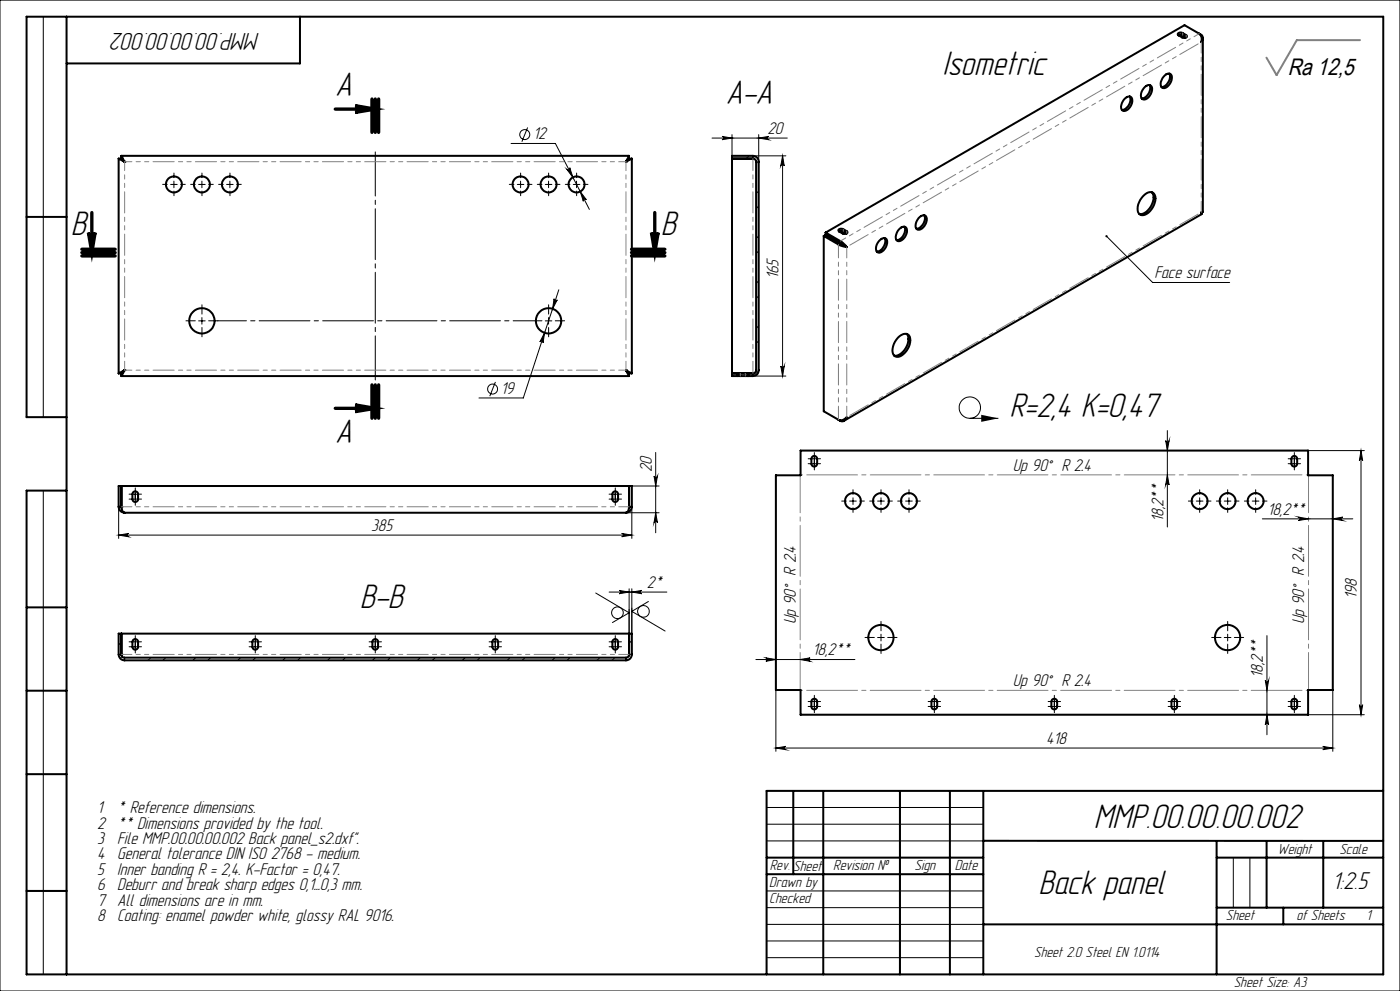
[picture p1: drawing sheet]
<svg xmlns="http://www.w3.org/2000/svg" width="420mm" height="297mm" viewBox="0 0 420 297" stroke-linecap="round" stroke-linejoin="round" font-family="sans-serif">
<g fill="none" stroke="#000" stroke-width=".3">
<path d="M0 0h420v297h-420zM13 5v120M158.3 38.2l-1.7 4.3M51.2 55.3h2M52.2 54.3v2M59.6 55.3h2M60.6 54.3v2M68 55.3h2M69 54.3v2M153.3 43h13.3l10.2 19.8M155.2 55.3h2M156.2 54.3v2"/>
<path d="M163.6 55.3h2M164.6 54.3v2M170 50.7a.5 .5 0 0 0 .7 .2 .5 .5 0 0 0 .2-.6l1 2.9zM172 55.3h2M173 54.3v2M174.1 57.4l1.8 2.5a.5 .5 0 0 0-.7-.3 .5 .5 0 0 0-.2 .7zM213.6 41.4h22.6M216.6 40.9l3 .5-3 .5a.49 .49 0 0 0 .5-.5 .49 .49 0 0 0-.5-.5zM219.6 40.4v6.3M224.7 46.7l-.8 .8M225.8 46.7h10M227.6 41.4l3-.5a.49 .49 0 0 0-.5 .5 .49 .49 0 0 0 .5 .5z"/>
<path d="M227.6 40.4v8.1M227.6 57.3l-.8 .7M227.6 48.3l-.8 .8M234.8 46.7v66M234.8 46.7l.5 3a.51 .51 0 0 0-.5-.5 .51 .51 0 0 0-.6 .5zM227.6 70.7l-.8 .8M227.6 61.7l-.8 .8M227.6 75.2l-.8 .8M332 70.8l13.8 13.9h23.1M59.6 96.2h2M60.6 95.2v2M163.4 99.8l-.5 3a.5 .5 0 0 0-.3-.6 .5 .5 0 0 0-.6 .3z"/>
<path d="M163.6 96.2h2M164.6 95.2v2M166.2 89.5a.5 .5 0 0 0 .3 .7 .5 .5 0 0 0 .7-.4l-1.4 2.8zM167.6 86.9l-10.6 32.4h-13.3M227.6 84.2l-.8 .8M227.6 97.6l-.8 .9M227.6 88.7l-.8 .8M148.6 114.5l-1.7 4.2M225.8 112.7h10M227.6 111.1l-1.6 1.6M227.6 102.1l-.8 .8M234.2 109.7a.51 .51 0 0 0 .6 .5 .51 .51 0 0 0 .5-.5l-.5 3z"/>
<path d="M196.7 135.6v24.1M243.3 139h2M244.3 138v2M291 125.4h8.5M349.7 132a.51 .51 0 0 0 .5 .5 .51 .51 0 0 0 .5-.5l-.5 3zM350.2 129v28.9M387.3 139h2M388.3 138v2M392.4 135h16.9M408.3 135l.5 3a.49 .49 0 0 0-.5-.4 .49 .49 0 0 0-.5 .4zM408.3 135v79.2M13 147v145"/>
<path d="M35.6 151.9v9.5M39.6 148.1h2M40.6 147.1v2M183.6 148.1h2M184.6 147.1v2M186.5 159.9l3 .5-3 .5a.49 .49 0 0 0 .5-.5 .49 .49 0 0 0-.5-.5zM187.8 153.7h9.9M188.7 145.7h9M189.5 151.9v9.5M196.2 142.7a.51 .51 0 0 0 .5 .4 .51 .51 0 0 0 .5-.4l-.5 3zM196.7 153.7l.5 3a.51 .51 0 0 0-.5-.5 .51 .51 0 0 0-.5 .5zM254.9 150.2h2"/>
<path d="M255.9 149.2v2M263.3 150.2h2M264.3 149.2v2M271.7 150.2h2M272.7 149.2v2M350.2 142.3l.5 3a.51 .51 0 0 0-.5-.4 .51 .51 0 0 0-.5 .4zM358.9 150.2h2M359.9 149.2v2M367.3 150.2h2M368.3 149.2v2M375.7 150.2h2M376.7 149.2v2"/>
<path d="M378.7 155.5h27.1M389.5 155l3 .5-3 .5a.51 .51 0 0 0 .5-.5 .51 .51 0 0 0-.5-.5zM399.8 155.5l3-.5a.51 .51 0 0 0-.5 .5 .51 .51 0 0 0 .5 .5zM35.6 160.4l3-.5a.49 .49 0 0 0-.5 .5 .49 .49 0 0 0 .5 .5zM35.6 160.4h153.9M178.7 177.7l10 6-5 2.9M182.7 177.4h17.4M185.7 176.9l3 .5-3 .5a.49 .49 0 0 0 .5-.5 .49 .49 0 0 0-.5-.5zM188.7 176.5v13.4M189.5 177.4l3-.5a.49 .49 0 0 0-.5 .5 .49 .49 0 0 0 .5 .5zM189.5 176.5v13.4M36.4 192.4l-.8 .8"/>
<path d="M36.6 196.7l-.5 .6M39.6 193.8h2M40.6 192.9v1.9M45.2 197.1l-.8 .8M49.7 197.1l-.8 .8M58.7 197.1l-.8 .8M63.2 197.1l-.8 .8M72.1 197.1l-.7 .8M75.6 193.8h2M76.6 192.9v1.9M76.7 197.1l-.9 .8M85.6 197.1l-.8 .8"/>
<path d="M90.1 197.1l-.8 .8M99.1 197.1l-.8 .8M103.6 197.1l-.8 .8M111.6 193.8h2M112.6 197.1l-.8 .8M112.6 192.9v1.9M117.1 197.1l-.8 .8M126 197.1l-.8 .8M130.5 197.1l-.8 .8M139.5 197.1l-.8 .8M144 197.1l-.8 .8M147.6 192.4h2"/>
<path d="M148.6 191.4v2M153 197.1l-.8 .8M157.5 197.1l-.8 .8M166.4 197.1l-.7 .8M171 197.1l-.9 .8M179.9 197.1l-.8 .8M183.6 192.4h2M184.4 197.1l-.8 .8M184.6 191.4v2M189.5 192l-.8 .8M194.5 180.3l-5 2.9 10 5.9M226.8 197.7h29.7"/>
<path d="M229.8 197.2l3 .5-3 .5a.51 .51 0 0 0 .4-.5 .51 .51 0 0 0-.4-.5zM240 197.7l3-.5a.51 .51 0 0 0-.4 .5 .51 .51 0 0 0 .4 .5zM263.3 191.1h2M264.3 190.1v2M367.3 191.1h2M368.3 190.1v2M380.1 190.5v29.7M232.8 206.8v18.4M243.3 210.3h2M244.3 209.3v2M279.3 210.3h2M280.3 209.3v2"/>
<path d="M315.3 210.3h2M316.3 209.3v2M351.3 210.3h2M352.3 209.3v2M379.6 203.9a.49 .49 0 0 0 .5 .5 .49 .49 0 0 0 .5-.5l-.5 3zM380.1 214.2l.5 3a.49 .49 0 0 0-.5-.5 .49 .49 0 0 0-.5 .5zM387.3 210.3h2M388.3 209.3v2M392.4 214.2h16.9M399.8 206.8v18.4M407.8 211.2a.49 .49 0 0 0 .5 .5 .49 .49 0 0 0 .5-.5l-.5 3zM232.8 224.2l3-.5a.49 .49 0 0 0-.5 .5 .49 .49 0 0 0 .5 .5z"/>
<path d="M232.8 224.2h167M396.8 223.7l3 .5-3 .5a.49 .49 0 0 0 .5-.5 .49 .49 0 0 0-.5-.5zM230 247h65M230 242h65M230 252h65M370 257v15M375 257v15M230 277h65M230 267h65M230 272h65M230 287h65M230 282h65"/>
<circle cx="157.4" cy="40.3" r="1.5"/>
<circle cx="147.8" cy="116.6" r="1.48"/>
<circle cx="290.9" cy="122.2" r="3.2"/>
<circle cx="185.2" cy="183.6" r="1.75"/>
<circle cx="193" cy="183.2" r="1.76"/>
</g>
<g fill="#000">
<path d="M331.7 70.6a.34 .34 0 0 1 .6 .2 .34 .34 0 0 1-.5 .4 .34 .34 0 0 1-.2-.6l.4 .2zM294.4 124.3l5.1 1.1-5.1 1z"/>
<path d="M106.6 31.7l6 1-6 1a1.01 1.01 0 0 0 .9-1 1.01 1.01 0 0 0-.9-1zM106.6 121.4l6 1-6 1a1.01 1.01 0 0 0 .9-1 1.01 1.01 0 0 0-.9-1z"/>
<path d="M216.6 40.9l3 .5-3 .5a.49 .49 0 0 0 .5-.5 .49 .49 0 0 0-.5-.5zM227.6 41.4l3-.5a.49 .49 0 0 0-.5 .5 .49 .49 0 0 0 .5 .5z"/>
<path d="M234.8 46.7l.5 3a.51 .51 0 0 0-.5-.5 .51 .51 0 0 0-.6 .5zM234.2 109.7a.51 .51 0 0 0 .6 .5 .51 .51 0 0 0 .5-.5l-.5 3zM196.2 142.7a.51 .51 0 0 0 .5 .4 .51 .51 0 0 0 .5-.4l-.5 3zM196.7 153.7l.5 3a.51 .51 0 0 0-.5-.5 .51 .51 0 0 0-.5 .5z"/>
<path d="M195.4 69.7a1.01 1.01 0 0 0 1 1 1.01 1.01 0 0 0 1-1l-1 6zM26.5 69.7a1.01 1.01 0 0 0 1 1 1.01 1.01 0 0 0 1-1l-.9 6z"/>
<path d="M166.2 89.5l-.4 3.1 1.4-2.8a.5 .5 0 0 1-.6 .3 .5 .5 0 0 1-.4-.6zM163.4 99.8l-1.4 2.7a.5 .5 0 0 1 .6-.3 .5 .5 0 0 1 .3 .6zM174.1 57.4l.9 2.9a.5 .5 0 0 1 .2-.7 .5 .5 0 0 1 .7 .3zM170 50.7l1.9 2.5-1-2.9a.5 .5 0 0 1-.2 .6 .5 .5 0 0 1-.7-.2zM185.7 176.9l3 .5-3 .5a.49 .49 0 0 0 .5-.5 .49 .49 0 0 0-.5-.5zM189.5 177.4l3-.5a.49 .49 0 0 0-.5 .5 .49 .49 0 0 0 .5 .5z"/>
<path d="M225.5 111.9a.3 .3 0 0 1 .6 0 .3 .3 0 0 1-.6 0zM225.5 47.6a.3 .3 0 0 1 .6 0 .3 .3 0 0 1-.6 0z"/>
<path d="M35.6 160.4l3-.5a.49 .49 0 0 0-.5 .5 .49 .49 0 0 0 .5 .5zM186.5 159.9l3 .5-3 .5a.49 .49 0 0 0 .5-.5 .49 .49 0 0 0-.5-.5z"/>
<path d="M188.4 151.9a.3 .3 0 0 1 .6 0 .3 .3 0 0 1-.6 0zM36.1 151.9a.3 .3 0 0 1 .6 0 .3 .3 0 0 1-.6 0z"/>
<path d="M350.2 142.3l.5 3a.51 .51 0 0 0-.5-.4 .51 .51 0 0 0-.5 .4zM349.7 132a.51 .51 0 0 0 .5 .5 .51 .51 0 0 0 .5-.5l-.5 3z"/>
<path d="M188.4 196.1a.3 .3 0 0 1 .6 0 .3 .3 0 0 1-.6 0zM36.1 196.1a.3 .3 0 0 1 .6 0 .3 .3 0 0 1-.6 0z"/>
<path d="M229.8 197.2l3 .5-3 .5a.51 .51 0 0 0 .4-.5 .51 .51 0 0 0-.4-.5zM240 197.7l3-.5a.51 .51 0 0 0-.4 .5 .51 .51 0 0 0 .4 .5z"/>
<path d="M407.8 211.2a.49 .49 0 0 0 .5 .5 .49 .49 0 0 0 .5-.5l-.5 3zM408.3 135l.5 3a.49 .49 0 0 0-.5-.4 .49 .49 0 0 0-.5 .4zM380.1 214.2l.5 3a.49 .49 0 0 0-.5-.5 .49 .49 0 0 0-.5 .5zM379.6 203.9a.49 .49 0 0 0 .5 .5 .49 .49 0 0 0 .5-.5l-.5 3z"/>
<path d="M232.8 224.2l3-.5a.49 .49 0 0 0-.5 .5 .49 .49 0 0 0 .5 .5zM396.8 223.7l3 .5-3 .5a.49 .49 0 0 0 .5-.5 .49 .49 0 0 0-.5-.5zM389.5 155l3 .5-3 .5a.51 .51 0 0 0 .5-.5 .51 .51 0 0 0-.5-.5zM399.8 155.5l3-.5a.51 .51 0 0 0-.5 .5 .51 .51 0 0 0 .5 .5z"/>
</g>
<path d="M106.6 31.7l6 1-6 1a1.01 1.01 0 0 0 .9-1 1.01 1.01 0 0 0-.9-1zM26.5 69.7a1.01 1.01 0 0 0 1 1 1.01 1.01 0 0 0 1-1l-.9 6zM195.4 69.7a1.01 1.01 0 0 0 1 1 1.01 1.01 0 0 0 1-1l-1 6zM106.6 121.4l6 1-6 1a1.01 1.01 0 0 0 .9-1 1.01 1.01 0 0 0-.9-1z" fill="none" stroke="#000" stroke-width="1" stroke-linecap="butt"/>
<g fill="none" stroke="#000" stroke-width=".3" stroke-dasharray="15.2 1.3 1.3 1.3">
<path d="M50.2 55.3h-1.4M52.2 53.3v-1.4M52.2 57.3v1.4M54.2 55.3h1.4M58.6 55.3h-1.4M60.6 53.3v-1.4M60.6 57.3v1.4M62.6 55.3h1.4M67 55.3h-1.4M69 53.3v-1.4M69 57.3v1.4M71 55.3h1.4"/>
<path d="M154.2 55.3h-1.4M156.2 53.3v-1.4M156.2 57.3v1.4M158.2 55.3h1.4M162.6 55.3h-1.4M164.6 53.3v-1.4M164.6 57.3v1.4M166.6 55.3h1.4M171 55.3h-1.4M173 53.3v-1.4M173 57.3v1.4M175 55.3h1.4"/>
<path d="M58.6 96.1h-2.8M60.6 94.1v-2.8M60.6 98.1v2.8M62.6 96.1h2.8M164.6 94.1v-2.8M164.6 98.1v2.8M166.6 96.1h2.8M243.3 139h-.9M243.3 137.5h-.9M244.3 138v-.9M244.3 140v.8M244.3 137.5v-1"/>
<path d="M244.3 137.5h-1M244.3 137.5v1M244.3 137.5h1M244.3 136.5v-.9M244.3 138.5v.9M245.3 139h.9M245.3 137.5h.9M387.3 139h-.9M387.3 137.5h-.9M388.3 138v-.9M388.3 140v.8M388.3 137.5v-1"/>
<path d="M388.3 137.5h-1M388.3 137.5v1M388.3 137.5h1M388.3 136.5v-.9M388.3 138.5v.9M389.3 139h.9M389.3 137.5h.9M39.6 148.1h-.9M39.6 149.6h-.9M40.6 149.1v.9M40.6 147.1v-.9M40.6 149.6v1"/>
<path d="M40.6 149.6h1M40.6 149.6v-1M40.6 149.6h-1M40.6 150.6v.8M40.6 148.6v-.9M41.6 148.1h.8M41.6 149.6h.8M183.6 148.1h-.9M183.6 149.6h-.9M184.6 149.1v.9M184.6 147.1v-.9M184.6 149.6v1"/>
<path d="M184.6 149.6h1M184.6 149.6v-1M184.6 149.6h-1M184.6 150.6v.8M184.6 148.6v-.9M185.6 148.1h.8M185.6 149.6h.8M253.9 150.2h-1.4M255.9 148.2v-1.4M255.9 152.2v1.4M257.9 150.2h1.4M262.3 150.2h-1.4"/>
<path d="M264.3 148.2v-1.4M264.3 152.2v1.4M266.3 150.2h1.4M270.7 150.2h-1.4M272.7 148.2v-1.4M272.7 152.2v1.4M274.7 150.2h1.4M357.9 150.2h-1.4M359.9 148.2v-1.4M359.9 152.2v1.4M361.9 150.2h1.4M366.3 150.2h-1.4"/>
<path d="M368.3 148.2v-1.4M368.3 152.2v1.4M370.3 150.2h1.4M374.7 150.2h-1.4M376.7 148.2v-1.4M376.7 152.2v1.4M378.7 150.2h1.4M39.6 193.8h-.9M39.6 192.4h-.9M40.6 192.8v-.8M40.6 194.8v.9M40.6 192.4v-1"/>
<path d="M40.6 192.4h-1M40.6 192.4v1M40.6 192.4h1M40.6 191.4v-.9M40.6 193.4v.8M41.6 193.8h.8M41.6 192.4h.8M75.6 193.8h-.9M75.6 192.4h-.9M76.6 192.8v-.8M76.6 194.8v.9M76.6 192.4v-1"/>
<path d="M76.6 192.4h-1M76.6 192.4v1M76.6 192.4h1M76.6 191.4v-.9M76.6 193.4v.8M77.6 193.8h.8M77.6 192.4h.8M111.6 193.8h-.9M111.6 192.4h-.9M112.6 192.8v-.8M112.6 194.8v.9M112.6 192.4v-1"/>
<path d="M112.6 192.4h-1M112.6 192.4v1M112.6 192.4h1M112.6 191.4v-.9M112.6 193.4v.8M113.6 193.8h.8M113.6 192.4h.8M147.6 192.4h-.9M147.6 193.8h-.9M148.6 193.4v.8M148.6 191.4v-.9M148.6 193.8v1"/>
<path d="M148.6 193.8h1M148.6 193.8v-1M148.6 193.8h-1M148.6 194.8v.9M148.6 192.8v-.8M149.6 192.4h.8M149.6 193.8h.8M183.6 192.4h-.9M183.6 193.8h-.9M184.6 193.4v.8M184.6 191.4v-.9M184.6 193.8v1"/>
<path d="M184.6 193.8h1M184.6 193.8v-1M184.6 193.8h-1M184.6 194.8v.9M184.6 192.8v-.8M185.6 192.4h.8M185.6 193.8h.8M262.3 191h-2.8M264.3 189v-2.8M264.3 193v2.8M266.3 191h2.8M366.3 191h-2.8"/>
<path d="M368.3 189v-2.8M368.3 193v2.8M370.3 191h2.8M243.3 210.2h-.9M243.3 211.7h-.9M244.3 211.2v.9M244.3 209.2v-.8M244.3 211.7v1M244.3 211.7h1M244.3 211.7v-1M244.3 211.7h-1M244.3 212.7v.9"/>
<path d="M244.3 210.7v-.8M245.3 210.2h.9M245.3 211.7h.9M279.3 210.2h-.9M279.3 211.7h-.9M280.3 211.2v.9M280.3 209.2v-.8M280.3 211.7v1M280.3 211.7h1M280.3 211.7v-1M280.3 211.7h-1M280.3 212.7v.9"/>
<path d="M280.3 210.7v-.8M281.3 210.2h.9M281.3 211.7h.9M315.3 210.2h-.9M315.3 211.7h-.9M316.3 211.2v.9M316.3 209.2v-.8M316.3 211.7v1M316.3 211.7h1M316.3 211.7v-1M316.3 211.7h-1M316.3 212.7v.9"/>
<path d="M316.3 210.7v-.8M317.3 210.2h.9M317.3 211.7h.9M351.3 210.2h-.9M351.3 211.7h-.9M352.3 211.2v.9M352.3 209.2v-.8M352.3 211.7v1M352.3 211.7h1M352.3 211.7v-1M352.3 211.7h-1M352.3 212.7v.9"/>
<path d="M352.3 210.7v-.8M353.3 210.2h.9M353.3 211.7h.9M387.3 210.2h-.9M387.3 211.7h-.9M388.3 211.2v.9M388.3 209.2v-.8M388.3 211.7v1M388.3 211.7h1M388.3 211.7v-1M388.3 211.7h-1M388.3 212.7v.9"/>
<path d="M388.3 210.7v-.8M389.3 210.2h.9M389.3 211.7h.9"/>
</g>
<path d="M112.6 113.9v-68.4" fill="none" stroke="#000" stroke-width=".3" stroke-dasharray="15.2 1.3 1.3 1.3" stroke-dashoffset="2"/>
<path d="M162.6 96.1h-97.3" fill="none" stroke="#000" stroke-width=".3" stroke-dasharray="15.2 1.3 1.3 1.3" stroke-dashoffset="6.6"/>
<g fill="none" stroke="#000" stroke-width="1">
<path d="M100.6 32.7h12M111.6 29.7v10M112.6 29.7v10M113.6 29.7v10M24.6 75.7h10M24.6 74.7h10M24.6 76.7h10M27.6 63.7v12M189.5 75.7h10M189.5 74.7h10M189.5 76.7h10M196.4 63.7v12"/>
<path d="M111.6 115.3v10M112.6 115.3v10M113.6 115.3v10zM100.6 122.4h12"/>
</g>
<g fill="none" stroke="#000" stroke-width=".6">
<path d="M20 5v287M90 5v14h-70M353.4 10.1l.4-.3a2.22 2.22 0 0 1 2 .7l.3 .4-.5 .4a2.22 2.22 0 0 1-2-.7zM353.5 10.6l.3-.2a2.29 2.29 0 0 1 2 .7M355.4 10.9v.4M355.8 11.1l.1 .1M359.8 10.1a2.13 2.13 0 0 1 .6 2.5 1.41 1.41 0 0 0 0-2.2M359.8 10.1l-4.4-2.6-107.7 62.2M359.8 10.1l.6 .3M360.4 10.4l-.2 .1M360.9 11.4v52.1l-.5 .1 .1 .6-107.3 61.9M337.6 29.4a1.17 1.17 0 0 1 1.5-.4 1.17 1.17 0 0 1 .6 1.5 3 3 0 0 1-2.7 2.8 1.65 1.65 0 0 1-.4-2.4z"/>
<path d="M338.9 28.9a3.1 3.1 0 0 1-2.3 4M343.5 26a1.17 1.17 0 0 1 1.6-.5 1.17 1.17 0 0 1 .5 1.6 2.89 2.89 0 0 1-2.6 2.7 1.82 1.82 0 0 1-.2-2.9zM344.8 25.5a3.1 3.1 0 0 1-2.3 4M349.5 22.6a1.17 1.17 0 0 1 1.5-.5 1.17 1.17 0 0 1 .5 1.5 2.97 2.97 0 0 1-2.6 2.8 1.6 1.6 0 0 1-.4-2.4zM350.8 22a3.1 3.1 0 0 1-2.4 4.1M35.6 47.6h.8l1 .9M35.6 47.6l1.8 .9M35.6 47.6v64.3M36.4 46.7l1 1.8M36.4 46.7v.8l1 1M36.4 46.7h152.3M37.4 48.5h.1"/>
<path d="M187.8 48.5h.1M188.7 46.7l-.9 1.8M188.7 47.5l-.9 1M188.7 46.7v.8M188.7 47.6l-.9 .9M188.7 47.6h.8M189.5 47.6l-1.7 .9M189.5 47.6v64.3M219.6 47.5h6.2M225.8 47.5a.96 .96 0 0 1 1 1v62.4a.96 .96 0 0 1-1 1M225.8 47.6h.4M342.9 58.8l.5-.5a1.83 1.83 0 0 1 2.5-.6 1.83 1.83 0 0 1 .7 2.4 4.9 4.9 0 0 1-4.1 4.4 1.91 1.91 0 0 1-1.2-2.6l.8-2z"/>
<path d="M345.5 57.6a4.3 4.3 0 0 1-1.1 5.4l-1.5 1.1h-1.1M8 65h12M247.1 70.7v52.6l4.4 2.5a1.91 1.91 0 0 0 2.5-.7 1.36 1.36 0 0 1-1.9 1M247.1 70.7l4.4 2.6M247.7 70.4l-.6 .3M247.7 69.7v.7l4.4 2.6M247.7 69.7l4.4 2.5M251.5 73.3l2.5 .7M251.6 68.8l.4-.2a2.21 2.21 0 0 1 2 .7l.2 .5-.5 .3a2.25 2.25 0 0 1-2-.7zM251.7 69.4l.3-.2a2.21 2.21 0 0 1 2 .7v.1M252.1 72.2l1.9 1.8M252.1 72.2v.7l1.3 .8"/>
<path d="M252.1 73l1.3 .7M252.1 73l-.6 .3M253.4 73.7l.6 .3M263.7 72.3l.4-.4a1.17 1.17 0 0 1 1.5-.5 1.17 1.17 0 0 1 .5 1.6 2.97 2.97 0 0 1-2.6 2.7 1.87 1.87 0 0 1-.2-2.9zM265.4 71.4a3.1 3.1 0 0 1-2.4 4M269.6 68.9l.4-.4a1.19 1.19 0 0 1 1.5-.5 1.19 1.19 0 0 1 .6 1.5 3 3 0 0 1-2.7 2.8 1.65 1.65 0 0 1-.4-2.4zM271.3 67.9a3.1 3.1 0 0 1-2.3 4.1M275.5 65.4l.4-.4a1.17 1.17 0 0 1 1.6-.4 1.17 1.17 0 0 1 .5 1.5 3 3 0 0 1-2.7 2.8 2.27 2.27 0 0 1 .2-3.5zM277.2 64.5a3.1 3.1 0 0 1-2.3 4M36.4 112.7h152.3M37.4 110.9h.1M37.4 110.9l-1 1h-.8"/>
<path d="M37.4 110.9l-1.8 1M37.4 110.9l-1 1v.8M37.4 110.9l-1 1.8M187.8 110.9l1.7 1M187.8 110.9l.9 1.8M187.8 110.9l.9 1M187.8 110.9h.1M188.7 111.9v.8M188.7 111.9h.8M221.2 112.7h-1.6v-66h6.2a1.75 1.75 0 0 1 1.8 1.8v62.4a1.69 1.69 0 0 1-1.8 1.8h-1.4M221.2 112.7h3.2M222.1 111.9h-.9v.8"/>
<path d="M223.6 111.9h.8v.8M225.8 111.9h.3M225.8 111.9h-6.2M269.4 101.2l1-.8a1.62 1.62 0 0 1 1.9-.2 1.62 1.62 0 0 1 .8 1.7 5.4 5.4 0 0 1-3.7 5.1 1.76 1.76 0 0 1-1.6-2.6l.4-1.4zM272 100.1a4.5 4.5 0 0 1-1.6 5.8l-1.1 .6-1 .1M20 125h-12v-120h407v287h-407v-145h12M240.2 135h152.2v7.4h7.4v64.4h-7.4v7.4h-152.2v-7.4h-7.4v-64.4h7.4zM243.7 136.9a.85 .85 0 0 1 .9-.2 .85 .85 0 0 1 .5 .8v1.5a.86 .86 0 0 1-.8 .8 .86 .86 0 0 1-.9-.8v-1.5zM251.6 125.8l.5 .3M252.1 126v.1M387.7 136.9a.85 .85 0 0 1 .9-.2 .85 .85 0 0 1 .5 .8v1.5a.86 .86 0 0 1-.8 .8 .86 .86 0 0 1-.9-.8v-1.5zM35.6 151.9l.2 .8a1.78 1.78 0 0 0 1.6 1"/>
<path d="M35.6 151.9v-6.2h153.9v6.2M35.6 151.9h.8M36.4 151.9v.3M36.4 145.7v6.2M36.4 145.7v6.4a1.59 1.59 0 0 0 1 1.6M37.4 153.7h150.4M40 147.5a.85 .85 0 0 1 .9-.2 .85 .85 0 0 1 .5 .8v1.5a.85 .85 0 0 1-.8 .9 .85 .85 0 0 1-.9-.9v-1.5zM184 147.5a.85 .85 0 0 1 .9-.2 .85 .85 0 0 1 .5 .8v1.5a.85 .85 0 0 1-.8 .9 .85 .85 0 0 1-.9-.9l.1-1.8zM188.7 151.9v.5a1.23 1.23 0 0 1-.9 1.3M188.7 145.7v6.2M188.7 151.9v.3M188.7 151.9h.8"/>
<path d="M189.5 151.9l-.2 .8a1.78 1.78 0 0 1-1.5 1M8 182h12M35.6 189.9h153.9v6.2a1.75 1.75 0 0 1-1.7 1.8h-150.4a1.75 1.75 0 0 1-1.8-1.8zM36.4 189.9v6.2a.91 .91 0 0 0 1 1h150.4a.91 .91 0 0 0 .9-1M36.4 189.9v6.5M40 191.8a.85 .85 0 0 1 .9-.2 .85 .85 0 0 1 .5 .8v1.4a.85 .85 0 0 1-.8 .9 .85 .85 0 0 1-.9-.9v-1.4zM76 191.8a.87 .87 0 0 1 .9-.2 .87 .87 0 0 1 .5 .8v1.4a.86 .86 0 0 1-.8 .9 .86 .86 0 0 1-.9-.9v-1.4zM112 191.8a.85 .85 0 0 1 .9-.2 .85 .85 0 0 1 .5 .8v1.4a.85 .85 0 0 1-.8 .9 .85 .85 0 0 1-.9-.9l.1-1.8zM148 191.8a.87 .87 0 0 1 .9-.2 .87 .87 0 0 1 .5 .8v1.4a.86 .86 0 0 1-.8 .9 .86 .86 0 0 1-.9-.9v-1.4zM184 191.8a.85 .85 0 0 1 .9-.2 .85 .85 0 0 1 .5 .8v1.4a.85 .85 0 0 1-.8 .9 .85 .85 0 0 1-.9-.9l.1-1.8zM188.7 189.9v6.2M188.7 196.1v.4"/>
<path d="M8 207h12M243.7 209.7a.87 .87 0 0 1 .9-.2 .87 .87 0 0 1 .5 .8v1.4a.86 .86 0 0 1-.8 .9 .86 .86 0 0 1-.9-.9v-1.4zM279.7 209.7a.88 .88 0 0 1 .9-.2 .88 .88 0 0 1 .6 .8v1.4a.86 .86 0 0 1-.9 .9 .86 .86 0 0 1-.9-.9v-1.4zM315.7 209.7a.87 .87 0 0 1 .9-.2 .87 .87 0 0 1 .5 .8v1.4a.86 .86 0 0 1-.8 .9 .86 .86 0 0 1-.9-.9v-1.4zM351.7 209.7a.85 .85 0 0 1 .9-.2 .85 .85 0 0 1 .5 .8v1.4a.85 .85 0 0 1-.8 .9 .85 .85 0 0 1-.9-.9v-1.4zM387.7 209.7a.87 .87 0 0 1 .9-.2 .87 .87 0 0 1 .5 .8v1.4a.86 .86 0 0 1-.8 .9 .86 .86 0 0 1-.9-.9v-1.4zM8 232h12M238 237v25M247 237v55M270 237v55M285 237v55M295 237v55"/>
<path d="M415 237h-185v55M230 257h65M295 252h120M365 252v40M365 257h50M380 252v20M397 252v20M8 267h12M230 262h65M295 277h120M365 272h50M385 272v5"/>
<circle cx="52.2" cy="55.3" r="2.4"/>
<circle cx="60.6" cy="55.3" r="2.4"/>
<circle cx="69" cy="55.3" r="2.39"/>
<circle cx="156.2" cy="55.3" r="2.4"/>
<circle cx="164.6" cy="55.3" r="2.4"/>
<circle cx="173" cy="55.3" r="2.4"/>
<circle cx="60.6" cy="96.1" r="3.8"/>
<circle cx="164.6" cy="96.1" r="3.8"/>
<circle cx="255.9" cy="150.2" r="2.41"/>
<circle cx="264.3" cy="150.2" r="2.41"/>
<circle cx="272.7" cy="150.2" r="2.41"/>
<circle cx="359.9" cy="150.2" r="2.41"/>
<circle cx="368.3" cy="150.2" r="2.41"/>
<circle cx="376.7" cy="150.2" r="2.41"/>
<circle cx="264.3" cy="191.1" r="3.8"/>
<circle cx="368.3" cy="191.1" r="3.8"/>
</g>
<path d="M383 22.5h.1" fill="none" stroke="#808080" stroke-width=".3" stroke-dasharray="15.2 1.3 1.3 1.3"/>
<path d="M240.2 142.3h152.2M392.4 206.9h-152.2" fill="none" stroke="#808080" stroke-width=".3" stroke-dasharray="15.2 1.3 1.3 1.3" stroke-dashoffset="-1.8"/>
<path d="M392.6 142.4v64.4M240.1 206.8v-64.4" fill="none" stroke="#808080" stroke-width=".3" stroke-dasharray="15.2 1.3 1.3 1.3" stroke-dashoffset="4"/>
<path d="M408 12h-19l-6 10.5-3.1-5.2" fill="none" stroke="#808080" stroke-width=".6"/>
<path d="M37.4 110.9v-62.4M187.8 110.9v-62.4" fill="none" stroke="#808080" stroke-width=".3" stroke-dasharray="6.3 1.3 1.3 1.3 1.3 1.3" stroke-dashoffset="3.7"/>
<path d="M37.4 48.5h150.4M37.4 110.9h150.4" fill="none" stroke="#808080" stroke-width=".3" stroke-dasharray="6.3 1.3 1.3 1.3 1.3 1.3" stroke-dashoffset="4.2"/>
<path d="M354.8 9.9v.6M355.8 11.1v-.6M253 68.7v.6M254 69.9v-.6M222.1 111.9v.8M223.6 112.7v-.8" fill="none" stroke="#808080" stroke-width=".3" stroke-dasharray="6.3 1.3 1.3 1.3 1.3 1.3"/>
<path d="M225.9 47.5v64.4" fill="none" stroke="#808080" stroke-width=".3" stroke-dasharray="6.3 1.3 1.3 1.3 1.3 1.3" stroke-dashoffset="2.8"/>
<path d="M36.5 151.9h152.2M36.5 196.1h152.2" fill="none" stroke="#808080" stroke-width=".3" stroke-dasharray="6.3 1.3 1.3 1.3 1.3 1.3" stroke-dashoffset="3.2"/>
<path d="M254 74l106.4-61.4M254 125l106.4-61.4" fill="none" stroke="#808080" stroke-width=".3" stroke-dasharray="6.3 1.3 1.3 1.3 1.3 1.3" stroke-dashoffset="-1.1"/>
<path d="M252.1 72.2l107.7-62.1" fill="none" stroke="#808080" stroke-width=".3" stroke-dasharray="6.3 1.3 1.3 1.3 1.3 1.3" stroke-dashoffset="4.5"/>
<path d="M251.5 73.3v52.5" fill="none" stroke="#808080" stroke-width=".3" stroke-dasharray="6.3 1.3 1.3 1.3 1.3 1.3" stroke-dashoffset="2.3"/>
<path d="M360.4 63.6v-51M254 125v-51" fill="none" stroke="#808080" stroke-width=".3" stroke-dasharray="6.3 1.3 1.3 1.3 1.3 1.3" stroke-dashoffset="3.1"/>
<g font-size="10.6">
<text x="328.2" y="248.1">MMP.00.00.00.002</text>
<text x="311.5" y="268.1">Back panel</text>
</g>
<g font-size="10.5">
<text x="282.7" y="22.5">Isometric</text>
<text x="100.6" y="28.8">A</text>
<text x="217.7" y="31">A-A</text>
<text x="21.3" y="70.4">B</text>
<text x="198.2" y="70.4">B</text>
<text x="302.9" y="125">R=2,4 K=0,47</text>
<text x="100.6" y="132.6">A</text>
<text x="107.9" y="182.3">B-B</text>
</g>
<g font-size="7.6">
<text x="78" y="9.9" transform="rotate(-180 78 9.9)">MMP.00.00.00.002</text>
<text x="399.7" y="266.4">1:2.5</text>
</g>
<text font-size="7.1" x="386.3" y="22.4">Ra 12,5</text>
<g font-size="5.3">
<text x="159.9" y="41.8">12</text>
<text x="230.2" y="40.1">20</text>
<text x="233.5" y="83.6" transform="rotate(-90 233.5 83.6)">165</text>
<text x="346.3" y="83.4">Face surface</text>
<text x="150.3" y="118">19</text>
<text x="195.5" y="141.6" transform="rotate(-90 195.5 141.6)">20</text>
<text x="303.9" y="141">Up 90° R 2.4</text>
<text x="380.2" y="154.2">18,2**</text>
<text x="111.4" y="159.1">385</text>
<text x="349" y="156.4" transform="rotate(-90 349 156.4)">18,2**</text>
<text x="194.1" y="176.2">2*</text>
<text x="407.1" y="179.5" transform="rotate(-90 407.1 179.5)">198</text>
<text x="238.8" y="187.1" transform="rotate(-90 238.8 187.1)">Up 90° R 2.4</text>
<text x="391.3" y="187.1" transform="rotate(-90 391.3 187.1)">Up 90° R 2.4</text>
<text x="243.8" y="196.4">18,2**</text>
<text x="378.9" y="203.2" transform="rotate(-90 378.9 203.2)">18,2**</text>
<text x="303.9" y="205.7">Up 90° R 2.4</text>
<text x="313.8" y="222.9">418</text>
<text x="29.2" y="243.7">1</text>
<text x="35.2" y="243.7">* Reference dimensions.</text>
<text x="29.2" y="248.3">2</text>
<text x="35.2" y="248.3">** Dimensions provided by the tool.</text>
<text x="29.2" y="257.5">4</text>
<text x="29.2" y="252.9">3</text>
<text x="35.2" y="257.5">General tolerance DIN ISO 2768 - medium.</text>
<text x="35.2" y="252.9">File MMP.00.00.00.002 Back panel_s2.dxf&quot;.</text>
<text x="29.2" y="262.2">5</text>
<text x="35.2" y="262.2">Inner banding R = 2,4. K-Factor = 0,47.</text>
<text x="29.2" y="266.8">6</text>
<text x="35.2" y="266.8">Deburr and break sharp edges 0,1...0,3 mm.</text>
<text x="29.2" y="271.4">7</text>
<text x="35.2" y="271.4">All dimensions are in mm.</text>
<text x="29.2" y="276">8</text>
<text x="35.2" y="276">Coating: enamel powder white, glossy RAL 9016.</text>
</g>
<g font-size="4.5">
<text x="383.3" y="255.9">Weight</text>
<text x="401.8" y="255.8">Scale</text>
<text x="231" y="260.9">Rev.</text>
<text x="238" y="260.9">Sheet</text>
<text x="250" y="260.8">Revision №</text>
<text x="274.4" y="260.8">Sign</text>
<text x="286.4" y="260.8">Date</text>
<text x="230.8" y="265.8">Drawn by</text>
<text x="230.8" y="270.8">Checked</text>
<text x="367.8" y="275.7">Sheet</text>
<text x="389" y="275.8">of Sheets</text>
<text x="409.9" y="275.8">1</text>
<text x="310.3" y="286.7">Sheet 2.0 Steel EN 1.0114</text>
<text x="370.1" y="295.7">Sheet Size: А3</text>
</g>
</svg>
